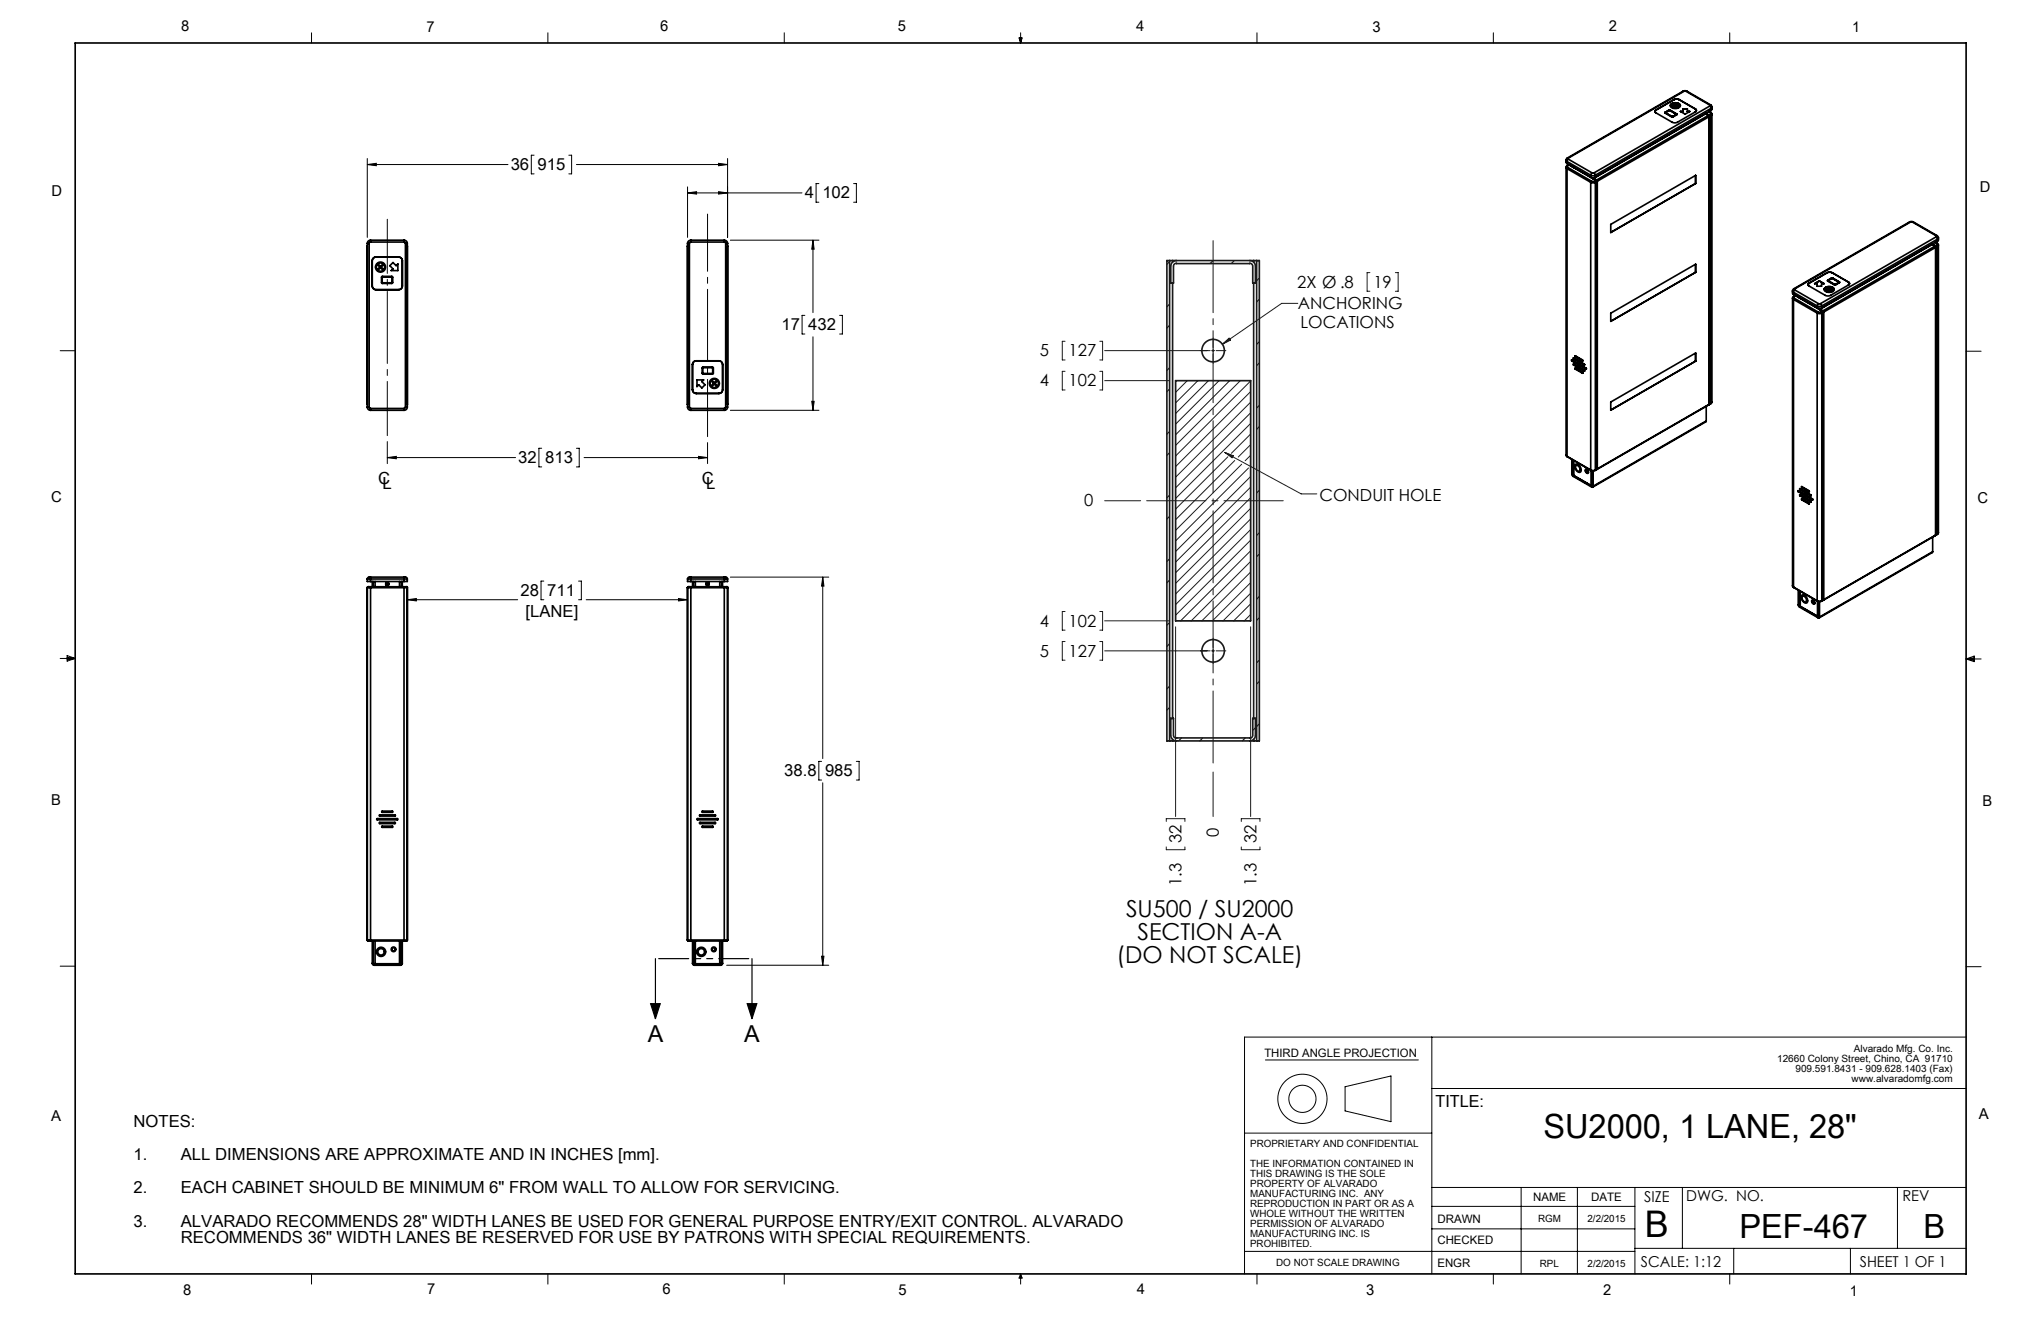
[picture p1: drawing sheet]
<svg xmlns="http://www.w3.org/2000/svg" width="432mm" height="279mm" viewBox="0 0 432 279" stroke-linecap="round" stroke-linejoin="round" font-family="sans-serif">
<g fill="none" stroke="#191924" stroke-width=".35">
<path d="M246.9 55.1h19.5v101.6h-19.5zM247.4 55.1v101.6M248.1 55.1v.3M248.1 59.9v92M248.9 55.1a1.21 1.21 0 0 0-1.2 1.2v3.6h.6v-3.6a.54 .54 0 0 1 .6-.6h15.5a.52 .52 0 0 1 .6 .6v3.6h.6v-3.6a1.2 1.2 0 0 0-1.2-1.2M265.2 55.1v.3M265.2 59.9v92M265.9 55.1v101.6M248.7 80.5h15.9v50.8h-15.9zM248.1 156.4v.3M248.9 156.7a1.21 1.21 0 0 1-1.2-1.2v-3.6h.6v3.6a.54 .54 0 0 0 .6 .6h15.5a.52 .52 0 0 0 .6-.6v-3.6h.6v3.6a1.2 1.2 0 0 1-1.2 1.2M265.2 156.4v.3"/>
<circle cx="256.6" cy="74.2" r="2.38"/>
<circle cx="256.6" cy="137.7" r="2.38"/>
</g>
<path d="M271.5 105.9h-28.9" fill="none" stroke="#191924" stroke-width=".21" stroke-dasharray="15.2 1.3 1.3 1.3" stroke-dashoffset="2.7"/>
<path d="M256.6 50.2v111.8" fill="none" stroke="#191924" stroke-width=".21" stroke-dasharray="15.2 1.3 1.3 1.3" stroke-dashoffset="-.6"/>
<g fill="none" stroke="#191924" stroke-width=".21">
<path d="M289.8 57.7h-.6v3.9h.6M295.2 57.7h.6v3.9h-.6M225.3 72.2h-.6v3.9h.6M225.3 78.5h-.6v4h.6M232.7 72.2h.6v3.9h-.6M232.7 78.5h.6v4h-.6M233.7 74.2h22.3M256.3 74.2h.7M256.6 71.5v2M256.6 73.8v.7M256.6 74.8v2.1M257.3 74.2h2"/>
<path d="M258.6 72.8l1.4-1.3 .3 .4zM274.6 64.2h-3.4l-12.6 8.6M233.7 80.5h13.7M248.7 80.5h15.9v50.8h-15.9zM248.9 80.5l-.2 .2M251.2 80.5l-2.5 2.5M253.4 80.5l-4.7 4.7M255.7 80.5l-7 7M257.9 80.5l-9.2 9.2M259.1 95.7l16.2 8.8h3.3M259.1 95.7l1.8 .7-.2 .4zM259.8 96.6l-11.1 11.1"/>
<path d="M260.2 80.5l-11.5 11.5M261.2 97.4l-12.5 12.5M262.4 80.5l-13.7 13.7M262.7 98.2l-14 14M264.1 99l-15.4 15.4M264.6 80.6l-15.9 15.9M264.6 82.8l-15.9 15.9M264.6 85.1l-15.9 15.8M264.6 87.3l-15.9 15.9M264.6 89.6l-15.9 15.8M264.6 91.8l-4.1 4.1M264.6 94l-2.6 2.7"/>
<path d="M264.6 96.3l-1.2 1.2M233.7 105.9h7.6M264.6 100.8l-15.9 15.9M264.6 103l-15.9 15.9M264.6 105.3l-15.9 15.8M264.6 107.5l-15.9 15.9M264.6 109.8l-15.9 15.8M264.6 112l-15.9 15.9M264.6 114.3l-15.9 15.8M264.6 116.5l-14.8 14.8M264.6 118.7l-12.6 12.6M225.3 129.3h-.6v4h.6"/>
<path d="M225.3 135.7h-.6v3.9h.6M232.7 129.3h.6v4h-.6M232.7 135.7h.6v3.9h-.6M233.7 131.3h13.7M233.7 137.7h22.3M248.7 132.6v40.1M256.3 137.7h.7M256.6 135v2M256.6 137.3v.7M256.6 138.3v2.1M257.3 137.7h2M264.6 132.6v40.1"/>
<path d="M264.6 121l-10.3 10.3M264.6 123.2l-8.1 8.1M264.6 125.5l-5.8 5.8M264.6 127.7l-3.6 3.6M264.6 130l-1.4 1.3M246.7 179.1v.6h4v-.6M246.7 173.7v-.5h4v.5M256.6 163.3v9.4M262.6 173.7v-.5h4v.5M262.6 179.1v.6h4v-.6"/>
</g>
<g fill="none" stroke="#191924" stroke-width=".25">
<path d="M247.4 55.3l-.5 .6M256.6 55.1l-.6 .6M261.1 55.1l-.6 .6M265.6 59.6l-.2 .3M266.4 58.8l-.5 .6M247.4 64.3l-.5 .6M247.4 77.8l-.5 .6M247.4 68.8l-.5 .6M266.4 72.3l-.5 .5M266.4 63.3l-.5 .6M266.4 76.8l-.5 .5M247.4 91.3l-.5 .5"/>
<path d="M247.4 82.3l-.5 .5M247.4 95.8l-.5 .5M266.4 85.7l-.5 .6M266.4 90.2l-.5 .6M247.4 104.7l-.5 .6M247.4 118.2l-.5 .6M247.4 109.2l-.5 .6M266.4 112.7l-.5 .6M266.4 103.7l-.5 .6M266.4 117.2l-.5 .5M247.3 131.8l-.4 .4M247.4 122.7l-.5 .6"/>
<path d="M247.4 136.2l-.5 .5M266.4 139.6l-.5 .6M266.4 126.2l-.5 .5M266.4 130.6l-.5 .6M247.4 145.1l-.5 .6M247.4 149.6l-.5 .6M250 156.1l-.7 .6M254.5 156.1l-.7 .6M263.4 156.1l-.6 .6M265.6 153.9l-.5 .5M266.4 153.1l-.5 .6M266.4 144.1l-.5 .6"/>
</g>
<path d="M258.6 72.8l1.7-.9-.3-.4zM259.1 95.7l1.6 1.1 .2-.4z" fill-rule="evenodd" fill="#191924"/>
<g fill="none" stroke="#000" stroke-width=".21">
<path d="M65.9 6.9v2.2M115.9 6.9v2.2M165.9 6.9v2.2M215.6 8h.6l-.3 1.1zM215.7 8l.2 1.1M215.9 6.9v2.2M216 8l-.1 1.1M265.9 6.9v2.2M315.9 6.9v2.2M365.9 6.9v2.2M77.7 33.5v16.7M77.7 34.8h29.8"/>
<path d="M77.7 34.8l1.9-.3v.6zM113 32.8h-.6v4h.6M120.3 32.8h.6v4h-.6M122 34.8h31.9M145.5 39.5v10.7M152 34.5l1.9 .3-1.9 .3zM153.9 33.5v16.7M173.2 38.8h-.5v4h.5M180.6 38.8h.6v4h-.6M145.5 40.8h24.2M145.5 40.8l1.9-.3v.6zM152 40.5l1.9 .3-1.9 .3z"/>
<path d="M154.5 50.8h18.8M172 50.8v15.3M172 50.8l.2 1.9h-.5zM12.7 74.2h3.2M170.3 66.7h-.6v3.9h.6M172 71.2v15.6M177.6 66.7h.6v3.9h-.6M416 74.3h3.1M81.9 93.4v4.7M81.9 96.8h27.2M81.9 96.8l1.9-.3v.5zM114.6 94.8h-.6v4h.6"/>
<path d="M122 94.8h.5v4h-.5M123.6 96.8h26.1M147.8 96.5l1.9 .3-1.9 .2zM149.7 93.6v4.5M154.5 86.8h18.8M171.7 84.9h.5l-.2 1.9zM12.7 139.3h3.2M14.2 139l1.7 .3M14.2 138.7l1.7 .6-1.7 .5zM15.9 139.3l-1.7 .2M86.2 126.8h23.3M86.2 126.8l1.9-.2v.5z"/>
<path d="M115.1 122.9h-.6v3.9h.6M122.4 122.9h.6v3.9h-.6M124 126.8h21.4M143.5 126.6l1.9 .2-1.9 .3zM154.5 122.1h20.8M174.1 122.1v38.3M174.1 122.1l.2 1.9h-.5zM416 139.4h3.1M416 139.4l1.7-.6v1.1zM416 139.4l1.7 .2M417.7 139.1l-1.7 .3M173.8 161h-.6v4h.6"/>
<path d="M174.1 165.6v38.6M181.2 161h.6v4h-.6M12.7 204.4h3.2M153.7 204.2h21.6M173.8 202.3h.5l-.2 1.9zM302.9 219.4v50M416 204.5h3.1M416 219.4h-152.7v50M263.3 239.7h39.6M267.7 224.2h32.4M284.6 229.9l9.7-2.3v9.6l-9.7-2.2zM302.9 230.2h113.1"/>
<path d="M302.9 251.2h113.1M302.9 259.9h43M302.9 255.2h43M321.8 251.2v18.2M333.7 251.2v18.2M345.9 251.2v18.2M355.9 251.2v12.8M401.4 251.2v12.8M65.9 269.4v2.2M115.9 269.4v2.2M165.9 269.4v2.2M215.9 269.4v2.2"/>
<path d="M215.9 269.4l.3 .9h-.6zM263.3 264.7h82.6M265.9 269.4v2.2M315.9 269.4v2.2M345.9 264h70.1M365.9 269.4v2.2M366.8 264v5.4M391.5 264v5.4"/>
<circle cx="275.5" cy="232.4" r="5.2"/>
<circle cx="275.5" cy="232.4" r="2.88"/>
</g>
<path d="M137.6 212.3h2.1l-1 3.2zM138.7 202.8v12.7M158.1 212.3h2l-1 3.2zM159.1 202.8v12.7" fill="none" stroke="#000" stroke-width=".25"/>
<path d="M81.9 92.1v-45.7" fill="none" stroke="#000" stroke-width=".21" stroke-dasharray="15.2 1.3 1.3 1.3" stroke-dashoffset="3.8"/>
<path d="M149.7 92.3v-47" fill="none" stroke="#000" stroke-width=".21" stroke-dasharray="15.2 1.3 1.3 1.3" stroke-dashoffset="3.1"/>
<path d="M159.1 202.8h-20.4" fill="none" stroke="#000" stroke-width=".25" stroke-dasharray="6.3 1.3 1.3 1.3 1.3 1.3" stroke-dashoffset="-.7"/>
<g fill="none" stroke="#000" stroke-width=".35">
<path d="M15.9 9.1h400.1v260.3h-400.1zM356.1 19.3h.8M356.1 19.3h.2M356.1 19.3l-24.5 14.1M356.3 19.3h.4M356.3 19.3l-24.5 14.1M356.7 19.3l5 2.9M356.9 19.3h-.2M356.9 19.3l5 2.9M331.3 33.9v.5l.2 .2M331.3 33.9l.2 .3M331.3 35.4l.2 .3"/>
<path d="M331.3 35.4v60.8M331.5 34.2l5 2.9M331.5 34.2v.4M331.5 34.6l5 2.9M331.5 35.7v60.8M331.5 35.7l5 2.9M331.6 35l-.3 .4M331.6 35h.1M331.6 33.4l-.3 .5M331.6 33.4h.2M331.7 35l-.2 .2 .2 .2M331.7 35.4l-.2 .3"/>
<path d="M331.7 35.4l5 2.9M331.8 33.7l-.3 .5M331.8 33.4v.3M331.8 33.7l5 2.9M331.9 34.8v.1M331.9 34.9l-.3 .1M331.9 34.9l-.2 .1M331.9 34.9l5.7 3.3M332 34.9h.1M332.5 35.2h.1M332.7 35.3h.1M332.8 35.3v.1"/>
<path d="M333 35.4v.1M336.5 38.6l.5 .1 .5-.1M336.5 38.6v60.8M336.5 37.1l.5 .1 .5-.1M336.5 37.1v.4M336.6 37.5v.1M336.7 38.3l-.2 .3M336.7 38.3h.7M336.8 36.6h.4M336.8 36.6l-.3 .5M336.9 37.6v.1M337 37.6v.2"/>
<path d="M337.2 37.7l-.1 .1M337.2 37.7l.6 .4M337.2 36.6l.3 .5M337.4 38.3l.1 .3M337.5 37.1l-.1 .4h-.9M337.5 38.6v60.8M337.6 38.2l.2 .2M337.6 38.2l-.2 .1M337.8 38.4l-.3 .2M337.8 38.4v60.9M337.8 38.1l.1 .2M337.8 38.1l-.1 .1"/>
<path d="M337.9 38.3l-.1 .1M337.9 38.3v60.9M350.2 23.6v.2M350.2 23.6h.1M350.4 23.3v-.1a.34 .34 0 0 0-.3 .4 .34 .34 0 0 0 .3 .3l3.4 2 .5 .1 .6-.1 3.8-2.2M350.4 23.3l-.3 .3M350.4 23.3a.34 .34 0 0 0-.2 .3 .34 .34 0 0 0 .2 .3M352.3 23.8v.1l1.5 .9 .9-.5v-.2M352.3 23.8l-.1 .1M352.3 23.8h.1M352.4 23.9h.1M352.4 23.8v.1"/>
<path d="M352.4 23.9l.8-.5 1.4 .8M352.4 23.9l1.4 .8M353.1 23.3h.3M353.1 23.3l-.8 .5M353.1 23.3h.1M353.4 23.3l1.3 .8M353.4 23.3h.1M353.4 22.4a1.23 1.23 0 0 1 2.1 0M353.5 22.1a1.29 1.29 0 0 1 2 .3 1.2 1.2 0 0 1-2.1-.1zM353.6 22.4l.2 .3 .5 .2M353.6 22.4h.7v.5M353.6 22.4h.1"/>
<path d="M353.6 22.3h.7M353.6 22.1l.7-.3v.5h-.7zM353.8 24.7h.1M354.1 21.1l.6-.2 .6 .2M354.1 21.1l.6-.1 .6 .1M354.1 21.1l-3.7 2.2M354.5 21.8l.6 .2 .2 .3h-.8zM354.5 22.3h.8M354.6 24.2l-.7 .5M354.6 24.2h.1M354.7 24.1l.1 .1M354.7 24.1h.1"/>
<path d="M355.3 21.1l3.4 1.9M355.3 21.1l3.3 1.9M355.3 21.1h.1M355.3 22.4l-.2 .3-.6 .2M355.3 22.4h-.8v.5M355.3 22.4h.1M356 23h1v.6h.5l-1 .5-1-.5h.5zM356 23h1M358.6 23a.34 .34 0 0 1 .3 .4 .34 .34 0 0 1-.3 .3M358.6 23l.1 .1M358.7 23a.34 .34 0 0 1 .2 .4 .34 .34 0 0 1-.2 .3M358.7 23.1l.2 .3"/>
<path d="M358.7 23v.1M358.7 37.1v1.7M358.9 23.4l-.1 .2M358.9 23.4h.1M361 24.1l.6 .2M361.4 24.4l.2 .3M361.4 24.4l-23.6 13.7M361.5 23.6l.3 .2M361.5 24.4l.1 .2M361.5 24.4l-.7-.3 .6 .3M361.5 24.4h-.1M361.6 24.3l.1 .3"/>
<path d="M361.6 24.7l-23.7 13.6M361.6 24.7v60.8M361.6 23.6l.3 .2M361.6 24.6v.1M361.6 24.6v60.8M361.7 22.4l.3 .5M361.7 22.2v.2M361.7 22.4l-24.5 14.2M361.7 24.6v60.8M361.8 24.2l.2 .2M361.8 23.8l.2 .2-.2 .2M361.8 24.2l-.2 .1"/>
<path d="M361.9 22.2l.3 .4M361.9 22.2h-.2M361.9 23.8l.3 .4M361.9 23.8h-.1M362 24.4v60.9M362 24.4l-.3 .2M362 22.9l-24.5 14.2M362 22.9v.5M362 23.4l-24.8 14.3M362.2 24.2l-.2 .2M362.2 24.2v60.8M362.2 22.6v.6l-.2 .2"/>
<path d="M362.2 22.6l-.2 .3M77.7 52.1h.1M77.7 51.5h.4M77.7 52v.1M77.7 51.5v34.6M78.1 51.5v34.6M78.4 51.2l-.3 .3M78.4 50.8a.68 .68 0 0 0-.7 .7M78.4 50.8v.4M78.4 51.2h7.1M78.4 50.8h7.1M79.5 54.4h4.8a.79 .79 0 0 1 .8 .8v5.3a.79 .79 0 0 1-.8 .8h-4.8a.79 .79 0 0 1-.8-.8v-5.3"/>
<path d="M79.5 54.4a.79 .79 0 0 0-.8 .8M79.6 54.4a.79 .79 0 0 0-.8 .8M79.8 55.9l.6 .6-.6 .5a.88 .88 0 0 1 0-1.1zM80 55.8a.88 .88 0 0 1 1.1 0l-.6 .6zM80.5 56.6l.6 .6a.88 .88 0 0 1-1.1 0zM80.6 56.5l.6-.6a.88 .88 0 0 1 0 1.1zM80.8 58.5h2.2v1.4h-2.2zM80.9 58.6h2v1.2h-2zM82.5 56.2l.6-.7 .7 .7 .4-.4v1.4h-1.4l.3-.3zM84.3 54.4a.79 .79 0 0 1 .8 .8v5.3a.79 .79 0 0 1-.8 .8h-4.7a.79 .79 0 0 1-.8-.8M85.5 51.2l.3 .3M85.5 50.8v.4"/>
<path d="M85.5 50.8a.68 .68 0 0 1 .7 .7M85.8 51.5h.4M85.8 51.5v34.6M86.2 52v.1M86.2 52.1h.1M86.2 51.5v34.6M145.4 52.1h.1M145.5 51.5h.4M145.5 52l-.1 .1M145.5 51.5v34.6M145.9 51.5v34.6M146.1 51.2l-.2 .3"/>
<path d="M146.1 50.8a.68 .68 0 0 0-.6 .7M146.1 50.8v.4M146.1 51.2h7.1M146.1 50.8h7.1M153.2 50.8v.4M153.2 50.8a.68 .68 0 0 1 .7 .7M153.2 51.2l.3 .3M153.5 51.5h.4M153.5 51.5v34.6M153.9 52v.1M153.9 52.1h.1M153.9 51.5v34.6"/>
<path d="M340.8 47.5l17.9-10.4v1.7l-17.9 10.4zM358.7 55.9v1.7M382.8 59.9a.34 .34 0 0 0-.3 .3 .34 .34 0 0 0 .3 .3M382.8 59.9l-.3 .3M382.8 59.9h.1M382.8 59.9a.34 .34 0 0 0-.2 .3 .34 .34 0 0 0 .2 .3M384.9 59.4l-1 .6h.5v.5h1v-.5h.5M384.9 59.4l1 .6M386.5 57.7l.6-.2 .6 .2M386.5 57.7l.6-.1 .6 .1M386.5 57.7l-3.7 2.2M386.5 57.7h.1"/>
<path d="M386.7 59.3v.2l1.5 .8 .9-.5v-.2M386.7 59.3l-.1 .1M386.7 59.3h.1M386.8 59.4h.1M386.8 59.4l.8-.5 1.4 .8M386.8 59.4l1.4 .8M387.5 58.8h.3M387.5 58.8l-.8 .5M387.7 57.7l3.3 1.9M387.7 57.7h.1M387.8 58.8l1.3 .8M389 59.7l-.7 .5"/>
<path d="M389 59.7v.1M389 59.7h.1M389.1 59.6l.1 .1M389.1 59.6h.1M391 59.7a.34 .34 0 0 1 .3 .3 .34 .34 0 0 1-.3 .3M391 59.6a.34 .34 0 0 1 .3 .4 .34 .34 0 0 1-.3 .3l-3.7 2.2-.6 .1-.5-.1-3.4-2M391 59.7l.3 .3M391 59.6v.1M391.3 60h.1M404 46.9h.8M404 46.9l.2 .1M404 46.9l-24.5 14.2"/>
<path d="M404.2 47h.4M404.2 47l-24.5 14.1M404.6 47l5 2.9M404.8 46.9l-.2 .1M404.8 46.9l5 2.9M408.7 51.7l.7 .4M408.7 51.7l.6 .4M408.7 51.7l-23.6 13.7M408.9 51.7l.6 .3M409.3 52.1l.2 .2M409.3 52.1l-23.6 13.6M409.4 51.3l.3 .1"/>
<path d="M409.4 52.1l.2 .2M409.4 52.1h-.1M409.5 52l.1 .2M409.5 52.3l-23.7 13.7M409.5 52.3v60.9M409.5 51.2l.3 .2M409.6 52.3h-.1M409.6 52.3v60.8M409.6 50.1l.3 .5M409.6 49.9v.2M409.6 50.1l-24.5 14.1M409.6 52.2v60.9"/>
<path d="M409.7 51.8l.2 .3M409.7 51.4l.2 .2-.2 .2M409.7 51.8l-.2 .2M409.8 49.8l.3 .5M409.8 49.8l-.2 .1M409.8 51.4l.3 .4M409.8 51.4h-.1M409.9 52.1v60.8M409.9 52.1l-.3 .1M409.9 50.6l-24.5 14.1M409.9 50.6v.4M409.9 51l-24.5 14.1"/>
<path d="M410.1 51.8l-.2 .3M410.1 51.8v60.9M410.1 50.3v.5l-.2 .2M410.1 50.3l-.2 .3M147.3 76.3a.79 .79 0 0 0-.8 .8M147.3 76.3h4.8a.79 .79 0 0 1 .8 .8v5.3a.79 .79 0 0 1-.8 .8h-4.8a.79 .79 0 0 1-.8-.8v-5.3M148.6 77.7h2.2l.1 1.3-2.3 .1zM148.7 77.8h2l.1 1.2h-2.1zM152.1 76.3a.79 .79 0 0 1 .8 .8v5.3a.79 .79 0 0 1-.8 .8h-4.8a.79 .79 0 0 1-.8-.8M332.5 76.3v-.2l3 1.8v.2M332.5 76.3l3 1.8M332.6 76.1l.1 .2"/>
<path d="M332.7 76.3h-.2M332.7 76.3l2.9 1.7-.1 .1M332.9 77.2l-.1-.2 2.4 1.3v.2M332.9 75.9l-.1-.2 2.4 1.3v.2M332.9 77.2l2.3 1.3M332.9 75.9l2.3 1.3M332.9 75.7l.1 .1M332.9 77l.1 .1M333 75.8l-.1 .1M333 75.8l2.2 1.3M333 77.1l-.1 .1M333 77.1l2.2 1.3"/>
<path d="M333.3 78.1l-.1-.3 1.6 .9v.2M333.3 75.5l-.1-.2 1.6 .8v.2M333.3 78.1l1.5 .8M333.3 75.5l1.5 .8M333.3 75.3l.1 .1M333.3 77.9l.1 .1M333.4 75.4l-.1 .1M333.4 75.4l1.5 .9h-.1M333.4 78l-.1 .1M333.4 78l1.5 .9h-.1M335.2 77.2h.1M335.2 78.4v.1"/>
<path d="M340.8 66.2l17.9-10.3v1.7l-17.9 10.4zM358.7 74.7v1.7M379.2 61.5v.5l.2 .2M379.2 61.5l.2 .3M379.2 63l.2 .3M379.2 63v60.9M379.4 62.2l6.1 3.6M379.4 61.8l5.1 2.9M379.4 61.8v.4M379.4 63.3v60.9M379.4 63.3l5 2.9M379.5 62.7l-.3 .3"/>
<path d="M379.5 62.7l.3-.2-.2 .2M379.5 62.7h.1M379.5 61.1l-.3 .4M379.5 61.1h.2M379.6 62.7l-.2 .2 .2 .2M379.6 63.1l-.2 .2M379.6 63.1l5 2.9M379.7 61.3l-.3 .5M379.7 61.1v.2M379.7 61.3l5 2.9M379.8 62.5h.1M379.9 62.5v.1"/>
<path d="M380.4 62.8v.1M380.6 62.9v.1M380.7 63h.1M380.9 63.1h.1M382.6 60.2v.2M384.4 66.2l.5 .1 .5-.1M384.4 66.2v60.9M384.5 64.7l.4 .1 .5-.1M384.5 64.7l.1 .5 .8-.1M384.5 65.2h.1M384.6 66l-.2 .2M384.6 66h.7"/>
<path d="M384.7 64.2h.4M384.7 64.2l-.2 .5M384.8 65.3v.1M384.9 65.3v.2M385.1 65.4l-.1 .1M385.1 65.4l.6 .3M385.1 64.2l.3 .5M385.3 66l.1 .2M385.4 64.7v.4M385.4 66.2v60.9M385.5 65.8l.2 .3M385.5 65.8l-.2 .2"/>
<path d="M385.7 66.1l-.3 .1M385.7 66.1v60.8M385.7 65.7l.1 .3M385.7 65.7l-.1 .1M385.8 66h-.1M385.8 66v60.8M385.9 61.2a1.23 1.23 0 0 1 2.1 0M386.1 60.9a1.24 1.24 0 0 1 1.9 .4 1.25 1.25 0 0 1-2.1-.1zM386.1 61.3h.8v.4l-.5-.1zM386.1 61.2h.8M386.1 61.3h.1M386.2 61l.7-.3v.5h-.8z"/>
<path d="M387.1 60.7l.5 .2 .3 .3h-.8zM387.1 61.3h.8l-.3 .3-.5 .1zM387.1 61.2h.8M387.9 61.3h.1M388.2 60.2h.1M388.3 60.2h.1M391.3 60l-.1 .2M77.7 85.5v.1M77.7 85.5h.1M77.7 86.1h.4M77.7 86.1a.68 .68 0 0 0 .7 .7M78.1 86.1l.3 .3"/>
<path d="M78.4 86.4v.4M78.4 86.4h7.1M78.4 86.8h7.1M85.5 86.4v.4M85.8 86.1h.4M85.8 86.1l-.3 .3M86.2 86.1a.68 .68 0 0 1-.7 .7M86.2 85.5h.1M86.2 85.5v.1M145.4 85.5l.1 .1M145.4 85.5h.1M145.5 86.1h.4"/>
<path d="M145.5 86.1a.68 .68 0 0 0 .6 .7M145.9 86.1l.2 .3M146.1 86.4v.4M146.1 86.4h7.1M146.1 86.8h7.1M147.5 80.4h1.4l-.4 .3 .7 .7-.7 .7-.7-.7-.3 .4zM150.4 80.5l.6 .6-.6 .5a.88 .88 0 0 1 0-1.1zM150.6 80.4a.88 .88 0 0 1 1.1 0l-.6 .6zM150.6 81.8l.5-.6 .6 .6a.88 .88 0 0 1-1.1 0zM151.3 81.1l.5-.6a.88 .88 0 0 1 0 1.1zM153.2 86.4v.4M153.5 86.1h.4"/>
<path d="M153.5 86.1l-.3 .3M153.9 86.1a.68 .68 0 0 1-.7 .7M153.9 85.5h.1M153.9 85.5v.1M331.3 96.2l.2 .3M331.3 96.2l.3 .4M331.5 96.5l.1 .1M331.5 96.5l5 2.9M331.6 96.6l5 2.9M332.5 97.2v3.1M332.7 97.2v3.1M332.8 97.3v3.1"/>
<path d="M333 97.4v3.2M333.3 98.2a1.07 1.07 0 0 1 1 .5 1.07 1.07 0 0 1 0 1.2 1.17 1.17 0 0 1-1-1.7zM333.4 98.5a.71 .71 0 0 1 .8 .4 .71 .71 0 0 1-.2 .8l-.5-.4-.2-.5zM335.4 99.3a.48 .48 0 0 1 .6 .2 .48 .48 0 0 1-.2 .6l-.4-.4zM335.5 99.4l.2 .1a.24 .24 0 0 1 .2 .3 .24 .24 0 0 1-.2 .2zM336.5 99.4l.5 .1 .5-.1M336.5 99.4l.1 .1M336.6 99.5l.4 .1 .5-.1M336.6 99.5v3.2M336.9 99.6v3.2M337 99.6v3.3M337.5 99.4v.1"/>
<path d="M337.8 99.3l-.3 .2M337.8 99.3l-.3 .1M337.9 99.3h-.1M337.9 99.2h-.1M337.9 99.2v.1M340.8 85l17.9-10.3v1.7l-17.9 10.4zM361 89l-.1 .2-24 13.8M361 85.9v3.1M361 89l-24 13.9M361.5 85.6l-23.6 13.7M361.6 85.5l-.1 .1M361.6 85.5l-23.7 13.7"/>
<path d="M361.6 85.4l-.1 .2M361.6 85.4v.1M361.7 85.4l-.1 .1M361.9 85.4l-.2 .1M362 85.3l-.1 .1M362 85.3l-.3 .1M362.2 85l-.3 .4M362.2 85l-.2 .3M332.5 100.3l.3 .5M332.5 100.3h.2M332.7 100.3l.1 .3M332.8 100.6v.2"/>
<path d="M332.8 100.6l3.9 2.3M332.8 100.8l3.9 2.2M332.8 100.4l.2 .2M332.8 100.2l-.1 .1M332.9 100.6h-.1M333 100.6l3.6 2.1M336.6 102.7h.3M336.6 102.7h.1M336.6 102.7l.3 .1-.2 .1M336.7 102.9v.1M336.9 102.8l-.2 .1M336.9 102.8l.1 .1"/>
<path d="M337 102.9l-.1 .1h-.2M380.4 104v-.2l3 1.7v.2M380.4 104l3 1.7M380.5 103.8l.1 .1M380.6 103.9l-.2 .1M380.6 103.9l2.9 1.7M380.8 104.9v-.3l2.3 1.3v.3M380.8 103.6v-.3l2.3 1.3v.3M380.8 103.6l2.3 1.3M380.8 104.9l2.3 1.3M380.8 103.4l.1 .1M380.8 104.7l.1 .1"/>
<path d="M380.9 103.5l2.3 1.3M380.9 104.8l2.3 1.3-.1 .1M380.9 103.5l-.1 .1M380.9 104.8l-.1 .1M381.2 105.7l-.1-.2 1.6 .9v.2M381.2 103.1l-.1-.2 1.6 .9v.2M381.2 105.7l1.5 .9M381.2 103.1l1.5 .9M381.2 102.9l.1 .2M381.2 105.5l.1 .2M381.3 105.7l1.5 .8-.1 .1M381.3 103.1h-.1"/>
<path d="M381.3 103.1l1.5 .8-.1 .1M381.3 105.7h-.1M383.2 104.8l-.1 .1M383.5 105.7h-.1M408.9 116.7l-.1 .2-23.9 13.8M408.9 113.6v3.1M408.9 116.7l-24 13.8M409.4 113.3l-23.6 13.6M409.5 113.2l-.1 .1M409.5 113.2l-23.7 13.6M409.6 113.1l-.2 .2M409.6 113.1l-.1 .1"/>
<path d="M409.8 113l-.2 .2M409.9 112.9l-.1 .1M409.9 112.9l-.3 .2M410.1 112.7l-.3 .3M410.1 112.7l-.2 .2M77.7 124.3h.1M77.7 124.3v74.5M77.7 122.5h.7M77.7 122.5v.5h.7M77.7 124.3h.7M77.9 124.1h.1M77.9 124.1l-.2 .2"/>
<path d="M77.9 124.1h.5M78.4 122.1v.4M78.4 122.1a.56 .56 0 0 0-.7 .4M78.4 122.5v.5M78.4 122.5h7.1M78.4 123h7.1M78.4 122.1h7.1M78.4 124.1v.2M78.4 124.3v74.5M78.4 124.1h7.1M78.4 124.3h7.1M78.8 123v1.1"/>
<path d="M79 123v1.1M79.4 123v1.1M81.7 123.6h.5M81.7 123.5h.2M81.7 123.5v.1M81.9 123.3v.2M81.9 123.5h.1M81.9 123.8h.1M81.9 123.3h.1M81.9 123.5v.3M81.9 123.5l-.2 .1M82 123.5v.1"/>
<path d="M82 123.5l.2 .1M82 123.5v.3M82 123.3v.5M82 123.3v.2M82.2 123.5v.1M82.2 123.5h-.2M84.5 123v1.1M84.9 123v1.1M85.1 123v1.1M85.5 124.3h.7M85.5 124.1v.2M85.5 124.1h.5"/>
<path d="M85.5 124.3v74.5M85.5 122.1a.56 .56 0 0 1 .7 .4M85.5 122.5h.7M85.5 122.1v.4M85.5 122.5v.5M86 124.1l.2 .2M86 124.1h.1M86.2 122.5v.5h-.7M86.2 124.3h.1M86.2 124.3v74.5M145.4 124.3h.1M145.4 124.3v74.5"/>
<path d="M145.5 122.5v.5h.6M145.5 122.5h.6M145.5 124.3h.7M145.7 124.1h.1M145.7 124.1l-.2 .2M145.7 124.1h.5M146.1 122.1a.56 .56 0 0 0-.6 .4M146.1 122.1v.4M146.1 122.5h7.1M146.1 123h7.1M146.1 122.1h7.1M146.1 122.5v.5"/>
<path d="M146.2 124.1v.2M146.2 124.1h7M146.2 124.3h7M146.2 124.3v74.5M146.5 123v1.1M146.7 123v1.1M147.1 123v1.1M149.4 123.6h.5M149.4 123.5h.2M149.4 123.5v.1M149.4 123.5h.3M149.6 123.8h.1"/>
<path d="M149.6 123.3h.1M149.6 123.3v.2M149.6 123.5h.1M149.6 123.3l.1 .2M149.7 123.5h.1M149.7 123.5l-.1 .3M149.7 123.5l-.3 .1M149.7 123.5v.1M149.7 123.5l.2 .1M149.7 123.5v.3M149.7 123.3v.5M149.7 123.3v.2"/>
<path d="M149.9 123.5h-.2M149.9 123.5v.1M152.3 123v1.1M152.7 123v1.1M152.9 123v1.1M153.2 124.1v.2M153.2 124.3h.7M153.2 124.1h.5M153.2 124.3v74.5M153.2 122.1v.4M153.2 122.5h.7M153.2 122.1a.56 .56 0 0 1 .7 .4"/>
<path d="M153.2 122.5v.5M153.7 124.1l.2 .2M153.7 124.1h.1M153.9 122.5v.5h-.7M153.9 124.3h.1M153.9 124.3v74.5M379.2 123.9l.2 .3M379.2 123.9l.3 .4M379.4 124.2l.1 .1M379.4 124.2l5 2.9M379.5 124.3l5 2.9M380.4 127.9l.3 .5"/>
<path d="M380.4 127.9l.2 .1M380.4 124.8v3.1M380.6 128l.1 .3M380.6 124.9v3.1M380.7 128.3l4 2.2M380.7 128.4l4 2.3M380.7 128.3v.1M380.7 128.1l.2 .1M380.7 125v3.1M380.7 127.9l-.1 .1M380.7 128.1l.2 .2M380.8 128.2l-.1 .1"/>
<path d="M380.9 128.2v.1M380.9 128.2l3.6 2.1M380.9 125.1v3.1M380.9 128.3l3.6 2.1M381.2 125.9a1.07 1.07 0 0 1 1 .5 1.07 1.07 0 0 1 0 1.1 1.17 1.17 0 0 1-1-1.6zM381.3 126.2a.71 .71 0 0 1 .8 .3 .71 .71 0 0 1-.1 .8l-.3-.1-.4-.4zM383.3 126.9a.48 .48 0 0 1 .6 .3 .48 .48 0 0 1-.2 .6l-.4-.4zM383.4 127.1h.3a.24 .24 0 0 1 .1 .3 .24 .24 0 0 1-.2 .2zM384.4 127.1l.5 .1 .5-.1M384.4 127.1l.1 .1M384.5 127.2l.4 .1 .5-.1M384.5 130.3l.3 .1"/>
<path d="M384.5 130.3v.1M384.5 127.2v3.1M384.5 130.4l.3 .1h-.1M384.7 130.5v.2M384.8 130.4l-.1 .1M384.8 130.4l.1 .1M384.8 127.3v3.1M384.9 130.5v.2h-.2M384.9 127.3v3.2M385.4 127.1v.1M385.7 126.9l-.3 .3M385.7 126.9l-.3 .2"/>
<path d="M385.8 126.9l-.1 .1M385.8 126.8l-.1 .1M385.8 126.8v.1M79.7 173.2l4.4-.1 .1 .2-.1 .1h-4.3zM80.3 174l3.2-.1 .2 .2-.2 .1h-3.1zM80.3 172.4l3.2-.1 .2 .2-.2 .1h-3.1zM80.8 174.8l2.2-.1 .1 .2-.1 .1h-2.1zM80.8 171.6h2.2l.1 .1-.1 .1h-2.1zM147.5 173.2l4.3-.1 .1 .2-.1 .1h-4.2zM148 174l3.3-.1 .1 .2-.1 .1h-3.2zM148 172.4l3.3-.1 .1 .2-.1 .1h-3.2zM148.5 174.8l2.3-.1 .1 .2-.1 .1h-2.2z"/>
<path d="M148.5 171.6h2.3l.1 .1-.1 .1h-2.2zM77.7 198.8h.1M77.7 198.8h.7M77.7 198.8l.2 .2M77.9 199h.1M77.9 199h.5M78.4 198.8v.2M78.4 199h7.1M78.4 198.8h7.1M78.8 199v4.8M79 199v4.8M79.4 199v4.8"/>
<path d="M84.5 199v4.8M84.9 199v4.8M85.1 199v4.8M85.5 198.8h.7M85.5 198.8v.2M85.5 199h.5M86 199h.1M86.2 198.8h.1M86.2 198.8l-.2 .2M145.4 198.8h.1M145.5 198.8l.2 .2M145.5 198.8h.7"/>
<path d="M145.7 199h.1M145.7 199h.5M146.2 198.8v.2M146.2 199h7M146.2 198.8h7M146.5 199v4.8M146.7 199v4.8M147.1 199v4.8M152.3 199v4.8M152.7 199v4.8M152.9 199v4.8M153.2 198.8h.7"/>
<path d="M153.2 198.8v.2M153.2 199h.5M153.7 199h.1M153.9 198.8l-.2 .2M153.9 198.8h.1M78.8 203.8l.4 .2M78.8 203.8l.1 .2 .3 .2M79 203.8h.4M79.2 204h5.5M79.2 204v.2M79.2 204.2h5.5M79.4 203.8v.2h-.3"/>
<path d="M79.4 203.8h5.1M84.5 203.8v.2h.2M84.5 203.8h.4M84.7 204v.2M85.1 203.8l-.1 .2-.3 .2M85.1 203.8l-.4 .2M146.5 203.8l.4 .2M146.5 203.8l.1 .2 .3 .2M146.7 203.8h.4M146.9 204h5.6M146.9 204.2h5.6M146.9 204v.2"/>
<path d="M147.1 203.8v.2h-.2M147.1 203.8h5.2M152.3 203.8v.2h.2M152.3 203.8h.4M152.5 204v.2M152.9 203.8l-.4 .2M152.9 203.8l-.2 .2-.2 .2"/>
<circle cx="80.5" cy="56.5" r="1.07"/>
<circle cx="151.1" cy="81.1" r="1.07"/>
<circle cx="81.9" cy="123.5" r=".35"/>
<circle cx="81.9" cy="123.5" r=".31"/>
<circle cx="149.7" cy="123.5" r=".35"/>
<circle cx="149.7" cy="123.5" r=".31"/>
<circle cx="80.6" cy="201.3" r=".97"/>
<circle cx="80.6" cy="201.3" r=".68"/>
<circle cx="83.3" cy="200.8" r=".5"/>
<circle cx="83.3" cy="200.8" r=".32"/>
<circle cx="148.4" cy="201.3" r=".97"/>
<circle cx="148.4" cy="201.3" r=".68"/>
<circle cx="151" cy="200.8" r=".5"/>
<circle cx="151" cy="200.8" r=".32"/>
</g>
<g fill="#000">
<path d="M158.1 212.3h2l-1 3.2zM137.6 212.3h2.1l-1 3.2z"/>
<path d="M173.8 202.3h.5l-.2 1.9zM174.1 122.1l.2 1.9h-.5zM86.2 126.8l1.9-.2v.5zM143.5 126.6l1.9 .2-1.9 .3zM171.7 84.9h.5l-.2 1.9zM172 50.8l.2 1.9h-.5zM145.5 40.8l1.9-.3v.6zM152 40.5l1.9 .3-1.9 .3zM77.7 34.8l1.9-.3v.6zM152 34.5l1.9 .3-1.9 .3zM81.9 96.8l1.9-.3v.5zM147.8 96.5l1.9 .3-1.9 .2z"/>
</g>
<text font-size="7.8" x="348" y="261.7">B</text>
<g font-size="7.1">
<text x="326.5" y="240.6">SU2000, 1 LANE, 28&quot;</text>
<text x="368" y="261.8">PEF-467</text>
<text x="407" y="261.8">B</text>
</g>
<g font-size="4.9">
<text x="238.2" y="193.9">SU500 / SU2000</text>
<text x="236.2" y="203.8">(DO NOT SCALE)</text>
<text x="240.6" y="198.8">SECTION A-A</text>
<text x="137" y="220.4">A</text>
<text x="157.5" y="220.4">A</text>
</g>
<g font-size="3.5">
<text x="108" y="36">36</text>
<text x="113.7" y="36">915</text>
<text x="170.3" y="42">4</text>
<text x="174" y="42">102</text>
<text x="274.5" y="60.8">2X Ø .8</text>
<text x="274.6" y="65.4">ANCHORING</text>
<text x="290.6" y="60.8">19</text>
<text x="165.3" y="69.9">17</text>
<text x="171" y="69.9">432</text>
<text x="275.2" y="69.3">LOCATIONS</text>
<text x="220" y="75.4">5</text>
<text x="226.1" y="75.4">127</text>
<text x="220" y="81.7">4</text>
<text x="226.1" y="81.7">102</text>
<text x="109.7" y="98">32</text>
<text x="115.3" y="98">813</text>
<text x="80" y="102.4">C</text>
<text x="81" y="103.4">L</text>
<text x="148.5" y="102.4">C</text>
<text x="149.4" y="103.4">L</text>
<text x="229.4" y="107.1">0</text>
<text x="279.2" y="105.9">CONDUIT HOLE</text>
<text x="110.1" y="126.1">28</text>
<text x="111.2" y="130.6">[LANE]</text>
<text x="115.8" y="126.1">711</text>
<text x="220" y="132.5">4</text>
<text x="226.1" y="132.5">102</text>
<text x="220" y="138.9">5</text>
<text x="226.1" y="138.9">127</text>
<text x="165.9" y="164.2">38.8</text>
<text x="174.6" y="164.2">985</text>
<text x="249.9" y="178.4" transform="rotate(-90 249.9 178.4)">32</text>
<text x="257.9" y="177" transform="rotate(-90 257.9 177)">0</text>
<text x="265.8" y="178.4" transform="rotate(-90 265.8 178.4)">32</text>
<text x="249.9" y="187.4" transform="rotate(-90 249.9 187.4)">1.3</text>
<text x="265.8" y="187.4" transform="rotate(-90 265.8 187.4)">1.3</text>
<text x="28.3" y="238.3">NOTES:</text>
<text x="303.7" y="234.1">TITLE:</text>
<text x="28.3" y="245.3">1.</text>
<text x="38.3" y="245.3">ALL DIMENSIONS ARE APPROXIMATE AND IN INCHES [mm].</text>
<text x="28.3" y="252.4">2.</text>
<text x="38.3" y="252.4">EACH CABINET SHOULD BE MINIMUM 6&quot; FROM WALL TO ALLOW FOR SERVICING.</text>
<text x="28.3" y="259.4">3.</text>
<text x="38.3" y="259.4">ALVARADO RECOMMENDS 28&quot; WIDTH LANES BE USED FOR GENERAL PURPOSE ENTRY/EXIT CONTROL. ALVARADO</text>
<text x="38.3" y="263">RECOMMENDS 36&quot; WIDTH LANES BE RESERVED FOR USE BY PATRONS WITH SPECIAL REQUIREMENTS.</text>
</g>
<g font-size="3.2">
<text x="38.3" y="6.6">8</text>
<text x="90.2" y="6.7">7</text>
<text x="139.7" y="6.5">6</text>
<text x="190" y="6.5">5</text>
<text x="240.4" y="6.5">4</text>
<text x="290.4" y="6.7">3</text>
<text x="340.4" y="6.5">2</text>
<text x="391.9" y="6.7">1</text>
<text x="10.9" y="41.5">D</text>
<text x="418.9" y="40.7">D</text>
<text x="10.9" y="106.2">C</text>
<text x="418.4" y="106.4">C</text>
<text x="10.8" y="170.2">B</text>
<text x="419.4" y="170.5">B</text>
<text x="10.8" y="237.2">A</text>
<text x="418.6" y="236.7">A</text>
<text x="347.8" y="254.3">SIZE</text>
<text x="356.7" y="254">DWG. NO.</text>
<text x="402.5" y="254.1">REV</text>
<text x="347.2" y="268.1">SCALE: 1:12</text>
<text x="393.5" y="268.1">SHEET 1 OF 1</text>
<text x="38.8" y="273.8">8</text>
<text x="90.4" y="273.8">7</text>
<text x="140.2" y="273.8">6</text>
<text x="190.1" y="273.9">5</text>
<text x="240.5" y="273.8">4</text>
<text x="289" y="273.8">3</text>
<text x="339.1" y="273.8">2</text>
<text x="391.4" y="274.1">1</text>
</g>
<g font-size="2.5">
<text x="267.5" y="223.6">THIRD ANGLE PROJECTION</text>
<text x="324.3" y="254.1">NAME</text>
<text x="336.6" y="254.1">DATE</text>
<text x="304.1" y="258.6">DRAWN</text>
<text x="304.1" y="263.1">CHECKED</text>
<text x="304.1" y="268">ENGR</text>
</g>
<g font-size="2.1">
<text x="376" y="224.7">12660 Colony Street, Chino, CA 91710</text>
<text x="379.9" y="226.8">909.591.8431 - 909.628.1403 (Fax)</text>
<text x="392.2" y="222.6">Alvarado Mfg. Co. Inc.</text>
<text x="391.7" y="228.9">www.alvaradomfg.com</text>
<text x="264.5" y="242.5">PROPRIETARY AND CONFIDENTIAL</text>
<text x="264.5" y="246.7">THE INFORMATION CONTAINED IN</text>
<text x="264.5" y="248.9">THIS DRAWING IS THE SOLE</text>
<text x="264.5" y="251">PROPERTY OF ALVARADO</text>
<text x="264.5" y="253.1">MANUFACTURING INC. ANY</text>
<text x="264.5" y="255.2">REPRODUCTION IN PART OR AS A</text>
<text x="264.5" y="257.3">WHOLE WITHOUT THE WRITTEN</text>
<text x="264.5" y="259.4">PERMISSION OF ALVARADO</text>
<text x="264.5" y="261.6">MANUFACTURING INC. IS</text>
<text x="264.5" y="263.7">PROHIBITED.</text>
<text x="325.4" y="258.5">RGM</text>
<text x="335.9" y="258.5">2/2/2015</text>
<text x="270" y="267.7">DO NOT SCALE DRAWING</text>
<text x="325.8" y="267.9">RPL</text>
<text x="335.9" y="267.9">2/2/2015</text>
</g>
</svg>
